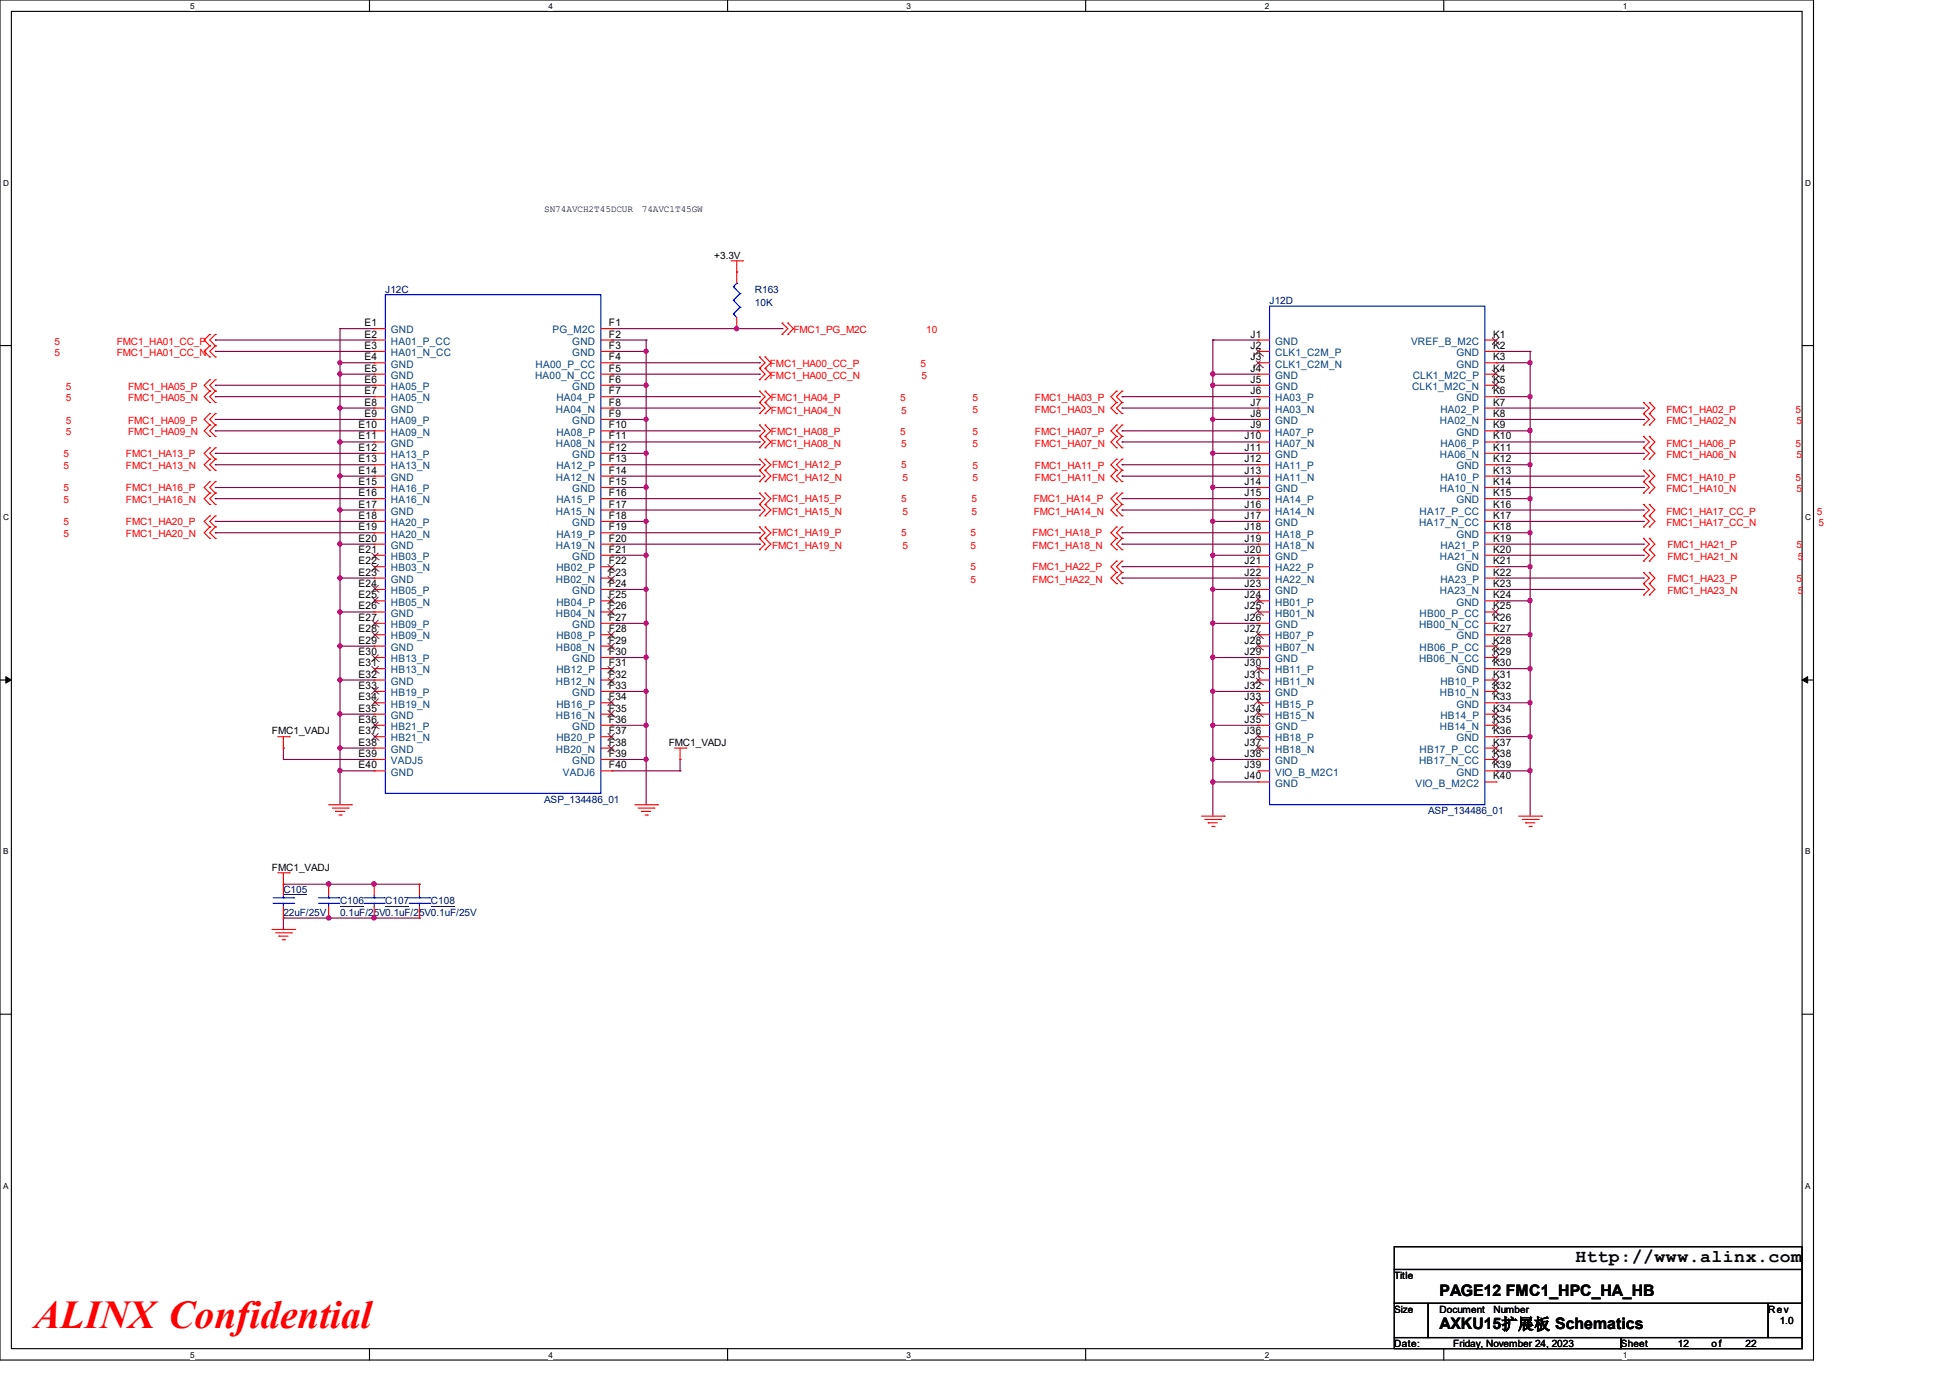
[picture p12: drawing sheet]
<svg xmlns="http://www.w3.org/2000/svg" width="297mm" height="210mm" viewBox="0 0 297 210" stroke-linecap="round" stroke-linejoin="round" font-family="sans-serif">
<path d="M0 0h276.4v207.3h-276.4zM1.7 1.7h272.9v203.8h-272.9z" fill="none" stroke="#000" stroke-width=".17"/>
<g fill="#fff">
<path d="M29 .2h.7v1.4h-.7z"/>
<path d="M29 205.7h.7v1.4h-.7z"/>
</g>
<path d="M56.3 0v1.7M56.3 205.5v1.8" fill="none" stroke="#000" stroke-width=".17"/>
<g fill="#fff">
<path d="M83.6 .2h.6v1.4h-.6z"/>
<path d="M83.6 205.7h.6v1.4h-.6z"/>
</g>
<path d="M110.9 0v1.7M110.9 205.5v1.8" fill="none" stroke="#000" stroke-width=".17"/>
<g fill="#fff">
<path d="M138.1 .2h.7v1.4h-.7z"/>
<path d="M138.1 205.7h.7v1.4h-.7z"/>
</g>
<path d="M165.4 0v1.7M165.4 205.5v1.8" fill="none" stroke="#000" stroke-width=".17"/>
<g fill="#fff">
<path d="M192.7 .2h.7v1.4h-.7z"/>
<path d="M192.7 205.7h.7v1.4h-.7z"/>
</g>
<path d="M220 0v1.7M220 205.5v1.8" fill="none" stroke="#000" stroke-width=".17"/>
<g fill="#fff">
<path d="M247.3 .2h.6v1.4h-.6z"/>
<path d="M247.3 205.7h.6v1.4h-.6z"/>
<path d="M.5 27.2h.9v1.4h-.9z"/>
<path d="M275.1 27.2h.9v1.4h-.9z"/>
<path d="M.5 78.1h.9v1.4h-.9z"/>
<path d="M275.1 78.1h.9v1.4h-.9z"/>
</g>
<path d="M0 52.7h1.7M274.6 52.7h1.8" fill="none" stroke="#000" stroke-width=".17"/>
<g fill="#fff">
<path d="M.5 129.1h.8v1.4h-.8z"/>
<path d="M275.1 129.1h.8v1.4h-.8z"/>
</g>
<path d="M0 103.6h1.7M274.6 103.6h1.8" fill="none" stroke="#000" stroke-width=".17"/>
<path d="M.9 103.1l.8 .5-.8 .5zM274.6 103.6l.9-.5v1z" fill="#000" stroke="#000" stroke-width=".15"/>
<g fill="#fff">
<path d="M.5 180h.8v1.4h-.8z"/>
<path d="M275.1 180h.8v1.4h-.8z"/>
</g>
<path d="M0 154.6h1.7M274.6 154.6h1.8M212.5 190h62.1v3.5h-62.1zM212.5 193.5h62.1v5.1h-62.1zM212.5 198.6h5.1v5.2h-5.1zM217.6 198.6h51.9v5.2h-51.9zM269.5 198.6h5.1v5.2h-5.1zM212.5 203.8h34.5v1.7h-34.5zM247 203.8h27.6v1.7h-27.6z" fill="none" stroke="#000" stroke-width=".17"/>
<g fill="none" stroke="#800040" stroke-width=".17">
<path d="M32.8 51.8h.1M32.8 53.6h.1M32.8 58.7h.1M32.8 53.6h24.2M32.8 58.7h24.2M32.8 51.8h24.2M51.8 50.1h.1M51.8 57h.1M51.8 55.3h.1M51.8 55.3h5.2M51.8 50.1h5.2M51.8 50.1v72.5"/>
<path d="M51.8 57h5.2M93.3 58.7h.1M93.3 51.8h.1M93.3 53.6h.1M93.3 53.6h5.2M93.3 55.3h22.4M93.3 50.1h25.9M93.3 57h22.4M93.3 58.7h5.2M93.3 51.8h5.2M98.5 58.7h.1M98.5 53.6h.1"/>
<path d="M98.5 51.8h.1M98.5 51.8v70.8M112.3 50.1h.1M115.7 55.3h.1M115.7 57h.1M119.2 50.1h.1M184.8 51.8h.1M184.8 57h.1M184.8 58.7h.1M184.8 57h6.9M184.8 58.7h6.9M184.8 51.8h6.9"/>
<path d="M184.8 51.8v72.6M228 53.6h.1M228 55.3h.1M228 53.6h5.2M228 55.3h5.2M233.2 55.3h.1M233.2 53.6h.1M233.2 53.6v70.8M32.8 63.9h.1M32.8 65.7h.1M32.8 60.5h.1M32.8 69.1h.1"/>
<path d="M32.8 70.8h.1M32.8 74.3h.1M32.8 76h.1M32.8 79.5h.1M32.8 76h24.2M32.8 70.8h24.2M32.8 65.7h24.2M32.8 60.5h24.2M32.8 79.5h24.2M32.8 74.3h24.2M32.8 69.1h24.2M32.8 63.9h24.2"/>
<path d="M51.8 77.7h.1M51.8 72.6h.1M51.8 67.4h.1M51.8 62.2h.1M51.8 77.7h5.2M51.8 72.6h5.2M51.8 67.4h5.2M51.8 62.2h5.2M93.3 79.5h.1M93.3 74.3h.1M93.3 69.1h.1M93.3 63.9h.1"/>
<path d="M93.3 76h22.4M93.3 70.8h22.4M93.3 65.7h22.4M93.3 60.5h22.4M93.3 79.5h5.2M93.3 77.7h22.4M93.3 72.6h22.4M93.3 67.4h22.4M93.3 62.2h22.4M93.3 74.3h5.2M93.3 69.1h5.2M93.3 63.9h5.2"/>
<path d="M98.5 74.3h.1M98.5 69.1h.1M98.5 63.9h.1M98.5 79.5h.1M115.7 60.5h.1M115.7 62.2h.1M115.7 65.7h.1M115.7 67.4h.1M115.7 70.8h.1M115.7 72.6h.1M115.7 76h.1M115.7 77.7h.1"/>
<path d="M171 60.5h.1M171 62.2h.1M171 65.7h.1M171 67.4h.1M171 70.8h.1M171 72.6h.1M171 76h.1M171 77.7h.1M171 76h20.7M171 70.8h20.7M171 65.7h20.7M171 60.5h20.7"/>
<path d="M171 77.7h20.7M171 72.6h20.7M171 67.4h20.7M171 62.2h20.7M184.8 63.9h.1M184.8 69.1h.1M184.8 74.3h.1M184.8 79.5h.1M184.8 79.5h6.9M184.8 74.3h6.9M184.8 69.1h6.9M184.8 63.9h6.9"/>
<path d="M228 76h.1M228 70.8h.1M228 65.7h.1M228 60.5h.1M228 76h5.2M228 70.8h5.2M228 65.7h5.2M228 60.5h5.2M228 79.5h22.4M228 77.7h22.4M228 72.6h22.4M228 67.4h22.4"/>
<path d="M228 62.2h22.4M228 74.3h22.4M228 69.1h22.4M228 63.9h22.4M233.2 70.8h.1M233.2 65.7h.1M233.2 60.5h.1M233.2 76h.1M250.4 62.2h.1M250.4 63.9h.1M250.4 67.4h.1M250.4 69.1h.1"/>
<path d="M250.4 72.6h.1M250.4 74.3h.1M250.4 77.7h.1M250.4 79.5h.1M32.8 81.2h.1M32.8 81.2h24.2M51.8 98.5h.1M51.8 93.3h.1M51.8 88.1h.1M51.8 82.9h.1M51.8 98.5h5.2M51.8 93.3h5.2"/>
<path d="M51.8 88.1h5.2M51.8 82.9h5.2M93.3 89.8h.1M93.3 84.6h.1M93.3 95h.1M93.3 81.2h22.4M93.3 89.8h5.2M93.3 84.6h5.2M93.3 82.9h22.4M93.3 95h5.2M98.5 95h.1M98.5 84.6h.1"/>
<path d="M98.5 89.8h.1M115.7 81.2h.1M115.7 82.9h.1M171 81.2h.1M171 82.9h.1M171 86.4h.1M171 88.1h.1M171 86.4h20.7M171 81.2h20.7M171 88.1h20.7M171 82.9h20.7M184.8 84.6h.1"/>
<path d="M184.8 89.8h.1M184.8 95h.1M184.8 89.8h6.9M184.8 84.6h6.9M184.8 95h6.9M228 96.7h.1M228 91.6h.1M228 86.4h.1M228 81.2h.1M228 96.7h5.2M228 91.6h5.2M228 86.4h5.2"/>
<path d="M228 81.2h5.2M228 89.8h22.4M228 84.6h22.4M228 88.1h22.4M228 82.9h22.4M233.2 96.7h.1M233.2 91.6h.1M233.2 86.4h.1M233.2 81.2h.1M250.4 82.9h.1M250.4 84.6h.1M250.4 88.1h.1"/>
<path d="M250.4 89.8h.1M43.2 115.7h.1M43.2 114h.1M43.2 115.7h13.8M43.2 114v1.7M51.8 117.5h.1M51.8 114h.1M51.8 108.8h.1M51.8 103.6h.1M51.8 117.5h5.2M51.8 114h5.2M51.8 108.8h5.2"/>
<path d="M51.8 103.6h5.2M93.3 100.2h.1M93.3 115.7h.1M93.3 105.4h.1M93.3 110.5h.1M93.3 100.2h5.2M93.3 117.5h10.3M93.3 115.7h5.2M93.3 105.4h5.2M93.3 110.5h5.2M98.5 105.4h.1M98.5 115.7h.1"/>
<path d="M98.5 100.2h.1M98.5 110.5h.1M103.6 117.5h.1M103.6 115.7h.1M103.6 115.7v1.8M184.8 119.2h.1M184.8 100.2h.1M184.8 105.4h.1M184.8 110.5h.1M184.8 115.7h.1M184.8 100.2h6.9M184.8 115.7h6.9"/>
<path d="M184.8 105.4h6.9M184.8 110.5h6.9M184.8 119.2h6.9M228 107.1h.1M228 101.9h.1M228 117.5h.1M228 112.3h.1M228 107.1h5.2M228 101.9h5.2M228 117.5h5.2M228 112.3h5.2M233.2 107.1h.1"/>
<path d="M233.2 101.9h.1M233.2 117.5h.1M233.2 112.3h.1M43.2 139.9h.1M43.2 139.9v1.7M43.2 139.9h20.7M43.2 134.7h20.7M50.1 139.9h.1M50.1 134.7h.1M57 139.9h.1M57 134.7h.1M63.9 139.9h.1"/>
<path d="M63.9 134.7h.1"/>
</g>
<g fill="#f0f" stroke="#f0f" stroke-width=".17">
<circle cx="233.2" cy="107.1" r=".32"/>
<circle cx="233.1" cy="101.9" r=".33"/>
<circle cx="233.2" cy="96.7" r=".32"/>
<circle cx="233.1" cy="91.5" r=".33"/>
<circle cx="233.2" cy="70.8" r=".32"/>
<circle cx="233.1" cy="65.6" r=".33"/>
<circle cx="233.2" cy="60.4" r=".32"/>
<circle cx="233.2" cy="55.3" r=".32"/>
<circle cx="233.2" cy="81.2" r=".32"/>
<circle cx="233.1" cy="76" r=".33"/>
<circle cx="233.2" cy="86.3" r=".32"/>
<circle cx="98.4" cy="95" r=".32"/>
<circle cx="98.4" cy="89.8" r=".32"/>
<circle cx="98.4" cy="84.6" r=".33"/>
<circle cx="98.4" cy="79.4" r=".32"/>
<circle cx="98.4" cy="74.3" r=".33"/>
<circle cx="51.8" cy="55.3" r=".32"/>
<circle cx="51.8" cy="117.4" r=".33"/>
<circle cx="51.8" cy="114" r=".32"/>
<circle cx="51.8" cy="108.8" r=".33"/>
<circle cx="51.8" cy="103.6" r=".32"/>
<circle cx="51.8" cy="98.4" r=".32"/>
<circle cx="51.8" cy="93.3" r=".33"/>
<circle cx="51.8" cy="88.1" r=".32"/>
<circle cx="51.8" cy="82.9" r=".33"/>
<circle cx="51.8" cy="77.7" r=".32"/>
<circle cx="51.8" cy="72.5" r=".32"/>
<circle cx="51.8" cy="67.4" r=".33"/>
<circle cx="51.8" cy="62.2" r=".32"/>
<circle cx="51.8" cy="57" r=".33"/>
<circle cx="98.4" cy="115.7" r=".32"/>
<circle cx="98.4" cy="105.3" r=".32"/>
<circle cx="98.4" cy="100.2" r=".33"/>
<circle cx="98.4" cy="63.9" r=".32"/>
<circle cx="98.4" cy="58.7" r=".33"/>
<circle cx="98.4" cy="69.1" r=".32"/>
<circle cx="98.4" cy="53.5" r=".32"/>
<circle cx="98.4" cy="110.5" r=".33"/>
<circle cx="184.8" cy="119.2" r=".33"/>
<circle cx="184.8" cy="57" r=".33"/>
<circle cx="184.8" cy="58.7" r=".33"/>
<circle cx="184.8" cy="63.9" r=".32"/>
<circle cx="184.8" cy="69.1" r=".32"/>
<circle cx="184.8" cy="79.4" r=".32"/>
<circle cx="184.8" cy="74.3" r=".33"/>
<circle cx="184.8" cy="84.6" r=".33"/>
<circle cx="184.8" cy="89.8" r=".32"/>
<circle cx="184.8" cy="95" r=".32"/>
<circle cx="184.8" cy="105.3" r=".32"/>
<circle cx="184.8" cy="100.2" r=".33"/>
<circle cx="184.8" cy="110.5" r=".33"/>
<circle cx="184.8" cy="115.7" r=".32"/>
<circle cx="233.1" cy="117.4" r=".33"/>
<circle cx="233.2" cy="112.2" r=".32"/>
<circle cx="50.1" cy="139.9" r=".33"/>
<circle cx="50.1" cy="134.7" r=".34"/>
<circle cx="57" cy="139.9" r=".33"/>
<circle cx="57" cy="134.7" r=".34"/>
<circle cx="112.2" cy="50.1" r=".33"/>
</g>
<g fill="none" stroke="#f00" stroke-width=".17">
<path d="M111.4 39.8h1.8M112.3 39.8v3.4M113.2 39.8h.1M32 51h.1M32 52.7h.1M32 54.4h.1M32 57.9h.1M32 59.6h.1M32 51l-.9 .8 .9 .9M32 52.7l-.9 .9 .9 .8M32 57.9l-.9 .8 .9 .9M32 59.6l-.9 .9 .9 .8"/>
<path d="M32.8 51h.1M32.8 52.7h.1M32.8 54.4h.1M32.8 57.9h.1M32.8 59.6h.1M32.8 51l-.8 .8 .8 .9M32.8 52.7l-.8 .9 .8 .8M32.8 57.9l-.8 .8 .8 .9M32.8 59.6l-.8 .9 .8 .8M57 50.1h.1M57 51.8h.1M57 53.6h.1"/>
<path d="M57 55.3h.1M57 57h.1M57 58.7h.1M57 51.8h1.7M57 53.6h1.7M57 55.3h1.7M57 57h1.7M57 58.7h1.7M57 50.1h1.7M91.6 51.8h1.7M91.6 53.6h1.7M91.6 55.3h1.7"/>
<path d="M91.6 57h1.7M91.6 58.7h1.7M91.6 50.1h1.7M93.3 50.1h.1M93.3 51.8h.1M93.3 53.6h.1M93.3 55.3h.1M93.3 57h.1M93.3 58.7h.1M112.3 41.4h.1M112.3 50.1h.1M112.3 48.4v1.7"/>
<path d="M115.7 54.4h.1M115.7 56.1h.1M115.7 57.9h.1M115.7 59.6h.1M115.7 54.4l.9 .9-.9 .8M115.7 56.1l.9 .9-.9 .9M115.7 59.6l.9 .9-.9 .8M116.6 54.4h.1M116.6 56.1h.1M116.6 57.9h.1M116.6 59.6h.1M116.6 54.4l.9 .9-.9 .8"/>
<path d="M116.6 56.1l.9 .9-.9 .9M116.6 59.6l.9 .9-.9 .8M119.2 49.2h.1M119.2 51h.1M119.2 49.2l.9 .9-.9 .9M120.1 49.2h.1M120.1 51h.1M120.1 49.2l.8 .9-.8 .9M170.1 59.6h.1M170.1 59.6l-.8 .9 .8 .8M171 59.6h.1M171 59.6l-.9 .9 .9 .8"/>
<path d="M191.7 51.8h.1M191.7 53.6h.1M191.7 55.3h.1M191.7 57h.1M191.7 58.7h.1M191.7 51.8h1.8M191.7 53.6h1.8M191.7 55.3h1.8M191.7 57h1.8M191.7 58.7h1.8M226.3 51.8h1.7M226.3 53.6h1.7"/>
<path d="M226.3 55.3h1.7M226.3 57h1.7M226.3 58.7h1.7M228 51.8h.1M228 53.6h.1M228 55.3h.1M228 57h.1M228 58.7h.1M32 63h.1M32 64.8h.1M32 66.5h.1M32 61.3h.1"/>
<path d="M32 68.2h.1M32 70h.1M32 71.7h.1M32 73.4h.1M32 75.1h.1M32 76.9h.1M32 78.6h.1M32 63l-.9 .9 .9 .9M32 64.8l-.9 .9 .9 .8M32 68.2l-.9 .9 .9 .9M32 70l-.9 .8 .9 .9M32 73.4l-.9 .9 .9 .8"/>
<path d="M32 75.1l-.9 .9 .9 .9M32 78.6l-.9 .9 .9 .8M32.8 63h.1M32.8 64.8h.1M32.8 66.5h.1M32.8 61.3h.1M32.8 68.2h.1M32.8 70h.1M32.8 71.7h.1M32.8 73.4h.1M32.8 75.1h.1M32.8 76.9h.1"/>
<path d="M32.8 78.6h.1M32.8 63l-.8 .9 .8 .9M32.8 64.8l-.8 .9 .8 .8M32.8 68.2l-.8 .9 .8 .9M32.8 70l-.8 .8 .8 .9M32.8 73.4l-.8 .9 .8 .8M32.8 75.1l-.8 .9 .8 .9M32.8 78.6l-.8 .9 .8 .8M57 60.5h.1M57 62.2h.1M57 63.9h.1M57 65.7h.1"/>
<path d="M57 67.4h.1M57 69.1h.1M57 70.8h.1M57 72.6h.1M57 74.3h.1M57 76h.1M57 77.7h.1M57 79.5h.1M57 60.5h1.7M57 62.2h1.7M57 63.9h1.7M57 65.7h1.7"/>
<path d="M57 67.4h1.7M57 69.1h1.7M57 70.8h1.7M57 72.6h1.7M57 74.3h1.7M57 76h1.7M57 77.7h1.7M57 79.5h1.7M91.6 60.5h1.7M91.6 62.2h1.7M91.6 63.9h1.7M91.6 65.7h1.7"/>
<path d="M91.6 67.4h1.7M91.6 69.1h1.7M91.6 70.8h1.7M91.6 72.6h1.7M91.6 74.3h1.7M91.6 76h1.7M91.6 77.7h1.7M91.6 79.5h1.7M93.3 60.5h.1M93.3 62.2h.1M93.3 63.9h.1M93.3 65.7h.1"/>
<path d="M93.3 67.4h.1M93.3 69.1h.1M93.3 70.8h.1M93.3 72.6h.1M93.3 74.3h.1M93.3 76h.1M93.3 77.7h.1M93.3 79.5h.1M115.7 61.3h.1M115.7 63h.1M115.7 64.8h.1M115.7 66.5h.1"/>
<path d="M115.7 68.2h.1M115.7 70h.1M115.7 71.7h.1M115.7 73.4h.1M115.7 75.1h.1M115.7 76.9h.1M115.7 78.6h.1M115.7 61.3l.9 .9-.9 .8M115.7 64.8l.9 .9-.9 .8M115.7 66.5l.9 .9-.9 .8M115.7 70l.9 .8-.9 .9M115.7 71.7l.9 .9-.9 .8"/>
<path d="M115.7 75.1l.9 .9-.9 .9M115.7 76.9l.9 .8-.9 .9M116.6 61.3h.1M116.6 63h.1M116.6 64.8h.1M116.6 66.5h.1M116.6 68.2h.1M116.6 70h.1M116.6 71.7h.1M116.6 73.4h.1M116.6 75.1h.1M116.6 76.9h.1"/>
<path d="M116.6 78.6h.1M116.6 61.3l.9 .9-.9 .8M116.6 64.8l.9 .9-.9 .8M116.6 66.5l.9 .9-.9 .8M116.6 70l.9 .8-.9 .9M116.6 71.7l.9 .9-.9 .8M116.6 75.1l.9 .9-.9 .9M116.6 76.9l.9 .8-.9 .9M170.1 61.3h.1M170.1 63h.1M170.1 64.8h.1M170.1 66.5h.1"/>
<path d="M170.1 68.2h.1M170.1 70h.1M170.1 71.7h.1M170.1 73.4h.1M170.1 75.1h.1M170.1 76.9h.1M170.1 78.6h.1M170.1 61.3l-.8 .9 .8 .8M170.1 64.8l-.8 .9 .8 .8M170.1 66.5l-.8 .9 .8 .8M170.1 70l-.8 .8 .8 .9M170.1 71.7l-.8 .9 .8 .8"/>
<path d="M170.1 75.1l-.8 .9 .8 .9M170.1 76.9l-.8 .8 .8 .9M171 61.3h.1M171 63h.1M171 64.8h.1M171 66.5h.1M171 68.2h.1M171 70h.1M171 71.7h.1M171 73.4h.1M171 75.1h.1M171 76.9h.1"/>
<path d="M171 78.6h.1M171 61.3l-.9 .9 .9 .8M171 64.8l-.9 .9 .9 .8M171 66.5l-.9 .9 .9 .8M171 70l-.9 .8 .9 .9M171 71.7l-.9 .9 .9 .8M171 75.1l-.9 .9 .9 .9M171 76.9l-.9 .8 .9 .9M191.7 60.5h.1M191.7 62.2h.1M191.7 63.9h.1M191.7 65.7h.1"/>
<path d="M191.7 67.4h.1M191.7 69.1h.1M191.7 70.8h.1M191.7 72.6h.1M191.7 74.3h.1M191.7 76h.1M191.7 77.7h.1M191.7 79.5h.1M191.7 60.5h1.8M191.7 62.2h1.8M191.7 63.9h1.8M191.7 65.7h1.8"/>
<path d="M191.7 67.4h1.8M191.7 69.1h1.8M191.7 70.8h1.8M191.7 72.6h1.8M191.7 74.3h1.8M191.7 76h1.8M191.7 77.7h1.8M191.7 79.5h1.8M226.3 60.5h1.7M226.3 62.2h1.7M226.3 63.9h1.7M226.3 65.7h1.7"/>
<path d="M226.3 67.4h1.7M226.3 69.1h1.7M226.3 70.8h1.7M226.3 72.6h1.7M226.3 74.3h1.7M226.3 76h1.7M226.3 77.7h1.7M226.3 79.5h1.7M228 60.5h.1M228 62.2h.1M228 63.9h.1M228 65.7h.1"/>
<path d="M228 67.4h.1M228 69.1h.1M228 70.8h.1M228 72.6h.1M228 74.3h.1M228 76h.1M228 77.7h.1M228 79.5h.1M250.4 61.3h.1M250.4 63h.1M250.4 64.8h.1M250.4 66.5h.1"/>
<path d="M250.4 68.2h.1M250.4 70h.1M250.4 71.7h.1M250.4 73.4h.1M250.4 75.1h.1M250.4 76.9h.1M250.4 78.6h.1M250.4 61.3l.9 .9-.9 .8M250.4 63l.9 .9-.9 .9M250.4 66.5l.9 .9-.9 .8M250.4 68.2l.9 .9-.9 .9M250.4 71.7l.9 .9-.9 .8"/>
<path d="M250.4 73.4l.9 .9-.9 .8M250.4 76.9l.9 .8-.9 .9M250.4 78.6l.9 .9-.9 .8M251.3 61.3h.1M251.3 63h.1M251.3 64.8h.1M251.3 66.5h.1M251.3 68.2h.1M251.3 70h.1M251.3 71.7h.1M251.3 73.4h.1M251.3 75.1h.1"/>
<path d="M251.3 76.9h.1M251.3 78.6h.1M251.3 61.3l.9 .9-.9 .8M251.3 63l.9 .9-.9 .9M251.3 66.5l.9 .9-.9 .8M251.3 68.2l.9 .9-.9 .9M251.3 71.7l.9 .9-.9 .8M251.3 73.4l.9 .9-.9 .8M251.3 76.9l.9 .8-.9 .9M251.3 78.6l.9 .9-.9 .8M32 80.3h.1M32 82h.1"/>
<path d="M32 80.3l-.9 .9 .9 .8M32.8 80.3h.1M32.8 82h.1M32.8 80.3l-.8 .9 .8 .8M57 81.2h.1M57 82.9h.1M57 84.6h.1M57 86.4h.1M57 88.1h.1M57 89.8h.1M57 91.6h.1M57 93.3h.1"/>
<path d="M57 95h.1M57 96.7h.1M57 98.5h.1M57 81.2h1.7M57 82.9h1.7M57 84.6h1.7M57 86.4h1.7M57 88.1h1.7M57 89.8h1.7M57 91.6h1.7M57 93.3h1.7M57 95h1.7"/>
<path d="M57 96.7h1.7M57 98.5h1.7M91.6 81.2h1.7M91.6 82.9h1.7M91.6 84.6h1.7M91.6 86.4h1.7M91.6 88.1h1.7M91.6 89.8h1.7M91.6 91.6h1.7M91.6 93.3h1.7M91.6 95h1.7M91.6 96.7h1.7"/>
<path d="M91.6 98.5h1.7M93.3 81.2h.1M93.3 82.9h.1M93.3 84.6h.1M93.3 86.4h.1M93.3 88.1h.1M93.3 89.8h.1M93.3 91.6h.1M93.3 93.3h.1M93.3 95h.1M93.3 96.7h.1M93.3 98.5h.1"/>
<path d="M115.7 80.3h.1M115.7 82h.1M115.7 83.8h.1M115.7 80.3l.9 .9-.9 .8M115.7 82l.9 .9-.9 .9M116.6 80.3h.1M116.6 82h.1M116.6 83.8h.1M116.6 80.3l.9 .9-.9 .8M116.6 82l.9 .9-.9 .9M170.1 80.3h.1M170.1 82h.1"/>
<path d="M170.1 83.8h.1M170.1 85.5h.1M170.1 87.2h.1M170.1 88.9h.1M170.1 80.3l-.8 .9 .8 .8M170.1 82l-.8 .9 .8 .9M170.1 85.5l-.8 .9 .8 .8M170.1 87.2l-.8 .9 .8 .8M171 80.3h.1M171 82h.1M171 83.8h.1M171 85.5h.1"/>
<path d="M171 87.2h.1M171 88.9h.1M171 80.3l-.9 .9 .9 .8M171 82l-.9 .9 .9 .9M171 85.5l-.9 .9 .9 .8M171 87.2l-.9 .9 .9 .8M191.7 81.2h.1M191.7 82.9h.1M191.7 84.6h.1M191.7 86.4h.1M191.7 88.1h.1M191.7 89.8h.1"/>
<path d="M191.7 91.6h.1M191.7 93.3h.1M191.7 95h.1M191.7 96.7h.1M191.7 98.5h.1M191.7 81.2h1.8M191.7 82.9h1.8M191.7 84.6h1.8M191.7 86.4h1.8M191.7 88.1h1.8M191.7 89.8h1.8M191.7 91.6h1.8"/>
<path d="M191.7 93.3h1.8M191.7 95h1.8M191.7 96.7h1.8M191.7 98.5h1.8M226.3 81.2h1.7M226.3 82.9h1.7M226.3 84.6h1.7M226.3 86.4h1.7M226.3 88.1h1.7M226.3 89.8h1.7M226.3 91.6h1.7M226.3 93.3h1.7"/>
<path d="M226.3 95h1.7M226.3 96.7h1.7M226.3 98.5h1.7M228 81.2h.1M228 82.9h.1M228 84.6h.1M228 86.4h.1M228 88.1h.1M228 89.8h.1M228 91.6h.1M228 93.3h.1M228 95h.1"/>
<path d="M228 96.7h.1M228 98.5h.1M250.4 80.3h.1M250.4 82h.1M250.4 83.8h.1M250.4 85.5h.1M250.4 87.2h.1M250.4 88.9h.1M250.4 90.7h.1M250.4 82l.9 .9-.9 .9M250.4 83.8l.9 .8-.9 .9M250.4 87.2l.9 .9-.9 .8"/>
<path d="M250.4 88.9l.9 .9-.9 .9M251.3 80.3h.1M251.3 82h.1M251.3 83.8h.1M251.3 85.5h.1M251.3 87.2h.1M251.3 88.9h.1M251.3 90.7h.1M251.3 82l.9 .9-.9 .9M251.3 83.8l.9 .8-.9 .9M251.3 87.2l.9 .9-.9 .8M251.3 88.9l.9 .9-.9 .9"/>
<path d="M42.3 112.3h1.8M43.2 114h.1M43.2 112.3v1.7M44.1 112.3h.1M57 100.2h.1M57 101.9h.1M57 103.6h.1M57 105.4h.1M57 107.1h.1M57 108.8h.1M57 110.5h.1M57 112.3h.1"/>
<path d="M57 114h.1M57 115.7h.1M57 117.5h.1M57 112.3h1.7M57 114h1.7M57 100.2h1.7M57 101.9h1.7M57 103.6h1.7M57 105.4h1.7M57 107.1h1.7M57 108.8h1.7M57 110.5h1.7"/>
<path d="M57 115.7h1.7M57 117.5h1.7M91.6 112.3h1.7M91.6 114h1.7M91.6 100.2h1.7M91.6 101.9h1.7M91.6 103.6h1.7M91.6 105.4h1.7M91.6 107.1h1.7M91.6 108.8h1.7M91.6 110.5h1.7M91.6 115.7h1.7"/>
<path d="M91.6 117.5h1.7M93.3 100.2h.1M93.3 101.9h.1M93.3 103.6h.1M93.3 105.4h.1M93.3 107.1h.1M93.3 108.8h.1M93.3 110.5h.1M93.3 112.3h.1M93.3 114h.1M93.3 115.7h.1M93.3 117.5h.1"/>
<path d="M102.8 114h1.7M103.6 115.7h.1M103.6 114v1.7M104.5 114h.1M191.7 100.2h.1M191.7 101.9h.1M191.7 103.6h.1M191.7 105.4h.1M191.7 107.1h.1M191.7 108.8h.1M191.7 110.5h.1M191.7 112.3h.1"/>
<path d="M191.7 114h.1M191.7 115.7h.1M191.7 117.5h.1M191.7 119.2h.1M191.7 112.3h1.8M191.7 114h1.8M191.7 100.2h1.8M191.7 101.9h1.8M191.7 103.6h1.8M191.7 105.4h1.8M191.7 107.1h1.8M191.7 108.8h1.8"/>
<path d="M191.7 110.5h1.8M191.7 115.7h1.8M191.7 117.5h1.8M191.7 119.2h1.8M226.3 112.3h1.7M226.3 114h1.7M226.3 100.2h1.7M226.3 101.9h1.7M226.3 103.6h1.7M226.3 105.4h1.7M226.3 107.1h1.7M226.3 108.8h1.7"/>
<path d="M226.3 110.5h1.7M226.3 115.7h1.7M226.3 117.5h1.7M226.3 119.2h1.7M228 100.2h.1M228 101.9h.1M228 103.6h.1M228 105.4h.1M228 107.1h.1M228 108.8h.1M228 110.5h.1M228 112.3h.1"/>
<path d="M228 114h.1M228 115.7h.1M228 117.5h.1M228 119.2h.1M42.3 133h1.8M43.2 134.7h.1M43.2 139.9h.1M43.2 133v3.4M43.2 138.2v1.7M44.1 133h.1M50.1 134.7h.1M50.1 139.9h.1"/>
<path d="M50.1 122.6h3.5M50.1 134.7v1.7M50.1 138.2v1.7M50.6 123.1h2.4M51.1 123.7h.1M51.1 123.7h1.4M51.6 124.2h.4M52 124.2h.1M53 123.1h.1M53.6 122.6h.1M57 134.7h.1M57 139.9h.1"/>
<path d="M57 134.7v1.7M57 138.2v1.7M63.9 134.7h.1M63.9 139.9h.1M63.9 134.7v1.7M63.9 138.2v1.7M96.7 122.6h3.5M97.2 123.1h2.5M97.7 123.7h.1M97.7 123.7h1.4M98.3 124.2h.3M98.6 124.2h.1"/>
<path d="M99.7 123.1h.1M100.2 122.6h.1M183.1 124.4h3.5M183.6 124.9h2.4M184.1 125.4h.1M184.1 125.4h1.4M184.7 125.9h.3M185 125.9h.1M186 124.9h.1M186.6 124.4h.1M231.4 124.4h3.5M232 124.9h2.4"/>
<path d="M232.5 125.4h.1M232.5 125.4h1.4M233 125.9h.3M233.3 125.9h.1M234.4 124.9h.1M234.9 124.4h.1M41.4 141.6h3.5M42 142.2h2.4M42.5 142.7h.1M42.5 142.7h1.4M43 143.2h.3M43.3 143.2h.1"/>
<path d="M44.4 142.2h.1M44.9 141.6h.1"/>
</g>
<g fill="none" stroke="#00f" stroke-width=".17">
<path d="M58.7 44.9h32.9v76h-32.9zM111.8 47.8h.1M111.8 45.8h.1M111.8 43.7h.1M111.8 47.8l.5 .6M111.8 45.8l1 1M111.8 43.7l1 1M112.3 43.2h.1M112.3 43.2l-.5 .5M112.8 46.8h.1M112.8 44.7h.1M112.8 46.8l-1 1"/>
<path d="M112.8 44.7l-1 1.1M193.5 46.7h32.8v75.9h-32.8zM41.6 137.7h3.1M41.6 136.8h3.1M43.2 136.8h.1M43.2 137.7h.1M43.2 136.4v.4M43.2 137.7v.5M44.7 137.7h.1M44.7 136.8h.1M48.6 137.7h3M48.6 136.8h3"/>
<path d="M50.1 136.8h.1M50.1 137.7h.1M50.1 136.4v.4M50.1 137.7v.5M51.6 137.7h.1M51.6 136.8h.1M55.5 137.7h3M55.5 136.8h3M57 136.8h.1M57 137.7h.1M57 136.4v.4M57 137.7v.5"/>
<path d="M58.5 137.7h.1M58.5 136.8h.1M62.4 137.7h3.1M62.4 136.8h3.1M63.9 136.8h.1M63.9 137.7h.1M63.9 136.4v.4M63.9 137.7v.5M65.5 137.7h.1M65.5 136.8h.1"/>
</g>
<g fill="none" stroke="#804000" stroke-width=".15">
<path d="M191 54.2h.1M191 56h.1M191.4 53.2l1 1M191.4 55l1 1M192.1 53.2l-1.1 1M192.1 55l-1.1 1M192.4 54.2h.1M192.4 56h.1M227.4 52.5h.1M227.4 57.4h.1M227.4 59.2h.1M227.4 51.4l1 1.1"/>
<path d="M227.4 56.4l1 1M227.4 58.1l1 1.1M228.4 52.5h.1M228.4 57.4h.1M228.4 59.2h.1M228.4 51.4l-1 1.1M228.4 56.4l-1 1M228.4 58.1l-1 1.1M56.6 85.3h.1M56.6 87.1h.1M56.6 90.2h.1M56.6 92h.1"/>
<path d="M56.6 95.5h.1M56.6 97.3h.1M56.6 84.2l1.1 1.1M56.6 86l1.1 1.1M56.6 89.2l1.1 1M56.6 90.9l1.1 1.1M56.6 94.5l1.1 1M56.6 96.2l1.1 1.1M56.6 99.8l1.1 1M57.7 85.3h.1M57.7 87.1h.1M57.7 90.2h.1"/>
<path d="M57.7 92h.1M57.7 95.5h.1M57.7 97.3h.1M57.7 84.2l-1.1 1.1M57.7 86l-1.1 1.1M57.7 89.2l-1.1 1M57.7 90.9l-1.1 1.1M57.7 94.5l-1.1 1M57.7 96.2l-1.1 1.1M57.7 99.8l-1.1 1M92.6 87.1h.1M92.6 88.8h.1"/>
<path d="M92.6 92h.1M92.6 93.8h.1M92.6 97.3h.1M92.6 99.1h.1M92.6 86l1.1 1.1M92.6 87.8l1.1 1M92.6 90.9l1.1 1.1M92.6 92.7l1.1 1.1M92.6 96.2l1.1 1.1M92.6 98l1.1 1.1M93.7 87.1h.1M93.7 88.8h.1"/>
<path d="M93.7 92h.1M93.7 93.8h.1M93.7 97.3h.1M93.7 99.1h.1M93.7 86l-1.1 1.1M93.7 87.8l-1.1 1M93.7 90.9l-1.1 1.1M93.7 92.7l-1.1 1.1M93.7 96.2l-1.1 1.1M93.7 98l-1.1 1.1M191 92h.1M191 93.8h.1"/>
<path d="M191 97.3h.1M191 99.1h.1M191.4 90.9l1 1.1M191.4 92.7l1 1.1M191.4 96.2l1 1.1M191.4 98l1 1.1M192.1 90.9l-1.1 1.1M192.1 92.7l-1.1 1.1M192.1 96.2l-1.1 1.1M192.1 98l-1.1 1.1M192.4 92h.1M192.4 93.8h.1"/>
<path d="M192.4 97.3h.1M192.4 99.1h.1M227.4 93.8h.1M227.4 99.1h.1M227.4 92.7l1 1.1M227.4 98l1 1.1M227.4 99.8l1 1M228.4 93.8h.1M228.4 99.1h.1M228.4 92.7l-1 1.1M228.4 98l-1 1.1M228.4 99.8l-1 1"/>
<path d="M56.6 100.8h.1M56.6 102.6h.1M56.6 105.8h.1M56.6 107.5h.1M56.6 111h.1M56.6 112.8h.1M56.6 101.5l1.1 1.1M56.6 104.7l1.1 1.1M56.6 106.5l1.1 1M56.6 110l1.1 1M56.6 111.8l1.1 1M57.7 100.8h.1"/>
<path d="M57.7 102.6h.1M57.7 105.8h.1M57.7 107.5h.1M57.7 111h.1M57.7 112.8h.1M57.7 101.5l-1.1 1.1M57.7 104.7l-1.1 1.1M57.7 106.5l-1.1 1M57.7 110l-1.1 1M57.7 111.8l-1.1 1M92.6 102.6h.1M92.6 104.3h.1"/>
<path d="M92.6 107.5h.1M92.6 109.3h.1M92.6 112.8h.1M92.6 114.6h.1M92.6 101.5l1.1 1.1M92.6 103.3l1.1 1M92.6 106.5l1.1 1M92.6 108.2l1.1 1.1M92.6 111.8l1.1 1M92.6 113.5l1.1 1.1M93.7 102.6h.1M93.7 104.3h.1"/>
<path d="M93.7 107.5h.1M93.7 109.3h.1M93.7 112.8h.1M93.7 114.6h.1M93.7 101.5l-1.1 1.1M93.7 103.3l-1.1 1M93.7 106.5l-1.1 1M93.7 108.2l-1.1 1.1M93.7 111.8l-1.1 1M93.7 113.5l-1.1 1.1M191 102.6h.1M191 104.3h.1"/>
<path d="M191 107.5h.1M191 109.3h.1M191 112.8h.1M191 114.6h.1M191.4 101.5l1 1.1M191.4 103.3l1 1M191.4 106.5l1 1M191.4 108.2l1 1.1M191.4 111.8l1 1M191.4 113.5l1 1.1M192.1 101.5l-1.1 1.1M192.1 103.3l-1.1 1"/>
<path d="M192.1 106.5l-1.1 1M192.1 108.2l-1.1 1.1M192.1 111.8l-1.1 1M192.1 113.5l-1.1 1.1M192.4 102.6h.1M192.4 104.3h.1M192.4 107.5h.1M192.4 109.3h.1M192.4 112.8h.1M192.4 114.6h.1M227.4 100.8h.1M227.4 104.3h.1"/>
<path d="M227.4 105.8h.1M227.4 109.3h.1M227.4 111h.1M227.4 114.6h.1M227.4 116.3h.1M227.4 103.3l1 1M227.4 104.7l1 1.1M227.4 108.2l1 1.1M227.4 110l1 1M227.4 113.5l1 1.1M227.4 115.3l1 1M228.4 100.8h.1"/>
<path d="M228.4 104.3h.1M228.4 105.8h.1M228.4 109.3h.1M228.4 111h.1M228.4 114.6h.1M228.4 116.3h.1M228.4 103.3l-1 1M228.4 104.7l-1 1.1M228.4 108.2l-1 1.1M228.4 110l-1 1M228.4 113.5l-1 1.1M228.4 115.3l-1 1"/>
</g>
<path d="M43.2 136.4h3.6M51.8 138.1h3.7M58.7 138.1h3.7M65.7 138.1h3.6" fill="none" stroke="#000080" stroke-width=".15"/>
<text font-size="6" fill="#f00" x="5.2" y="202.3">ALINX Confidential</text>
<text font-size="2.8" x="240.1" y="192.3">Http://www.alinx.com</text>
<g font-size="2.4">
<text x="219.4" y="197.4">PAGE12 FMC1_HPC_HA_HB</text>
<text x="219.4" y="202.6">AXKU15扩展板 Schematics</text>
</g>
<g font-size="1.6">
<text x="55.5" y="49.7">E1</text>
<text x="55.5" y="51.4">E2</text>
<text x="55.5" y="53.2">E3</text>
<text x="92.8" y="49.7">F1</text>
<text x="92.8" y="51.4">F2</text>
<text x="92.8" y="53.2">F3</text>
<text x="190.6" y="51.4">J1</text>
<text x="190.6" y="53.2">J2</text>
<text x="227.5" y="51.4">K1</text>
<text x="227.5" y="53.2">K2</text>
<text x="55.5" y="54.9">E4</text>
<text x="55.5" y="56.6">E5</text>
<text x="55.5" y="58.3">E6</text>
<text x="92.8" y="54.9">F4</text>
<text x="92.8" y="56.6">F5</text>
<text x="92.8" y="58.3">F6</text>
<text x="190.6" y="54.9">J3</text>
<text x="190.6" y="56.6">J4</text>
<text x="190.6" y="58.3">J5</text>
<text x="227.5" y="54.9">K3</text>
<text x="227.5" y="56.6">K4</text>
<text x="227.5" y="58.3">K5</text>
<text x="54.7" y="65.3">E10</text>
<text x="55.5" y="60.1">E7</text>
<text x="55.5" y="61.8">E8</text>
<text x="55.5" y="63.5">E9</text>
<text x="92.8" y="60.1">F7</text>
<text x="92.8" y="61.8">F8</text>
<text x="92.8" y="63.5">F9</text>
<text x="92.8" y="65.3">F10</text>
<text x="190.6" y="60.1">J6</text>
<text x="190.6" y="61.8">J7</text>
<text x="190.6" y="63.5">J8</text>
<text x="190.6" y="65.3">J9</text>
<text x="227.5" y="60.1">K6</text>
<text x="227.5" y="61.8">K7</text>
<text x="227.5" y="63.5">K8</text>
<text x="227.5" y="65.3">K9</text>
<text x="54.7" y="67">E11</text>
<text x="54.7" y="68.7">E12</text>
<text x="54.7" y="70.4">E13</text>
<text x="92.8" y="67">F11</text>
<text x="92.8" y="68.7">F12</text>
<text x="92.8" y="70.4">F13</text>
<text x="189.7" y="67">J10</text>
<text x="189.7" y="68.7">J11</text>
<text x="189.7" y="70.4">J12</text>
<text x="227.5" y="67">K10</text>
<text x="227.5" y="68.7">K11</text>
<text x="227.5" y="70.4">K12</text>
<text x="54.7" y="72.2">E14</text>
<text x="54.7" y="73.9">E15</text>
<text x="54.7" y="75.6">E16</text>
<text x="54.7" y="77.3">E17</text>
<text x="92.8" y="72.2">F14</text>
<text x="92.8" y="73.9">F15</text>
<text x="92.8" y="75.6">F16</text>
<text x="92.8" y="77.3">F17</text>
<text x="189.7" y="72.2">J13</text>
<text x="189.7" y="73.9">J14</text>
<text x="189.7" y="75.6">J15</text>
<text x="189.7" y="77.3">J16</text>
<text x="227.5" y="72.2">K13</text>
<text x="227.5" y="73.9">K14</text>
<text x="227.5" y="75.6">K15</text>
<text x="227.5" y="77.3">K16</text>
<text x="54.7" y="79.1">E18</text>
<text x="54.7" y="80.8">E19</text>
<text x="54.7" y="82.6">E20</text>
<text x="92.8" y="79.1">F18</text>
<text x="92.8" y="80.8">F19</text>
<text x="92.8" y="82.6">F20</text>
<text x="189.7" y="79.1">J17</text>
<text x="189.7" y="80.8">J18</text>
<text x="189.7" y="82.6">J19</text>
<text x="227.5" y="79.1">K17</text>
<text x="227.5" y="80.8">K18</text>
<text x="227.5" y="82.6">K19</text>
<text x="54.7" y="84.2">E21</text>
<text x="54.7" y="86">E22</text>
<text x="54.7" y="87.7">E23</text>
<text x="54.7" y="89.5">E24</text>
<text x="92.8" y="84.2">F21</text>
<text x="92.8" y="86">F22</text>
<text x="92.8" y="87.7">F23</text>
<text x="92.8" y="89.5">F24</text>
<text x="189.7" y="84.2">J20</text>
<text x="189.7" y="86">J21</text>
<text x="189.7" y="87.7">J22</text>
<text x="189.7" y="89.5">J23</text>
<text x="227.5" y="84.2">K20</text>
<text x="227.5" y="86">K21</text>
<text x="227.5" y="87.7">K22</text>
<text x="227.5" y="89.5">K23</text>
<text x="54.7" y="91.2">E25</text>
<text x="54.7" y="92.9">E26</text>
<text x="54.7" y="94.6">E27</text>
<text x="92.8" y="91.2">F25</text>
<text x="92.8" y="92.9">F26</text>
<text x="92.8" y="94.6">F27</text>
<text x="189.7" y="91.2">J24</text>
<text x="189.7" y="92.9">J25</text>
<text x="189.7" y="94.6">J26</text>
<text x="227.5" y="91.2">K24</text>
<text x="227.5" y="92.9">K25</text>
<text x="227.5" y="94.6">K26</text>
<text x="54.7" y="96.4">E28</text>
<text x="54.7" y="98.1">E29</text>
<text x="54.7" y="99.8">E30</text>
<text x="54.7" y="101.5">E31</text>
<text x="92.8" y="96.4">F28</text>
<text x="92.8" y="98.1">F29</text>
<text x="92.8" y="99.8">F30</text>
<text x="92.8" y="101.5">F31</text>
<text x="189.7" y="96.4">J27</text>
<text x="189.7" y="98.1">J28</text>
<text x="189.7" y="99.8">J29</text>
<text x="189.7" y="101.5">J30</text>
<text x="227.5" y="96.4">K27</text>
<text x="227.5" y="98.1">K28</text>
<text x="227.5" y="99.8">K29</text>
<text x="227.5" y="101.5">K30</text>
<text x="54.7" y="103.3">E32</text>
<text x="54.7" y="105">E33</text>
<text x="54.7" y="106.7">E34</text>
<text x="92.8" y="103.3">F32</text>
<text x="92.8" y="105">F33</text>
<text x="92.8" y="106.7">F34</text>
<text x="189.7" y="103.3">J31</text>
<text x="189.7" y="105">J32</text>
<text x="189.7" y="106.7">J33</text>
<text x="227.5" y="103.3">K31</text>
<text x="227.5" y="105">K32</text>
<text x="227.5" y="106.7">K33</text>
<text x="54.7" y="108.5">E35</text>
<text x="54.7" y="110.2">E36</text>
<text x="54.7" y="111.9">E37</text>
<text x="54.7" y="113.6">E38</text>
<text x="92.8" y="108.5">F35</text>
<text x="92.8" y="110.2">F36</text>
<text x="92.8" y="111.9">F37</text>
<text x="92.8" y="113.6">F38</text>
<text x="189.7" y="108.5">J34</text>
<text x="189.7" y="110.2">J35</text>
<text x="189.7" y="111.9">J36</text>
<text x="189.7" y="113.6">J37</text>
<text x="227.5" y="108.5">K34</text>
<text x="227.5" y="110.2">K35</text>
<text x="227.5" y="111.9">K36</text>
<text x="227.5" y="113.6">K37</text>
<text x="54.7" y="115.4">E39</text>
<text x="54.7" y="117.1">E40</text>
<text x="92.8" y="115.4">F39</text>
<text x="92.8" y="117.1">F40</text>
<text x="189.7" y="115.4">J38</text>
<text x="189.7" y="117.1">J39</text>
<text x="189.7" y="118.8">J40</text>
<text x="227.5" y="115.4">K38</text>
<text x="227.5" y="117.1">K39</text>
<text x="227.5" y="118.8">K40</text>
</g>
<g font-size="1.6" fill="#004080">
<text x="59.6" y="50.8">GND</text>
<text x="59.6" y="52.5">HA01_P_CC</text>
<text x="84.2" y="50.8">PG_M2C</text>
<text x="87.2" y="52.5">GND</text>
<text x="194.3" y="52.5">GND</text>
<text x="215" y="52.5">VREF_B_M2C</text>
<text x="59.6" y="54.3">HA01_N_CC</text>
<text x="59.6" y="56">GND</text>
<text x="59.6" y="57.7">GND</text>
<text x="59.6" y="59.4">HA05_P</text>
<text x="81.5" y="57.7">HA00_N_CC</text>
<text x="81.6" y="56">HA00_P_CC</text>
<text x="87.2" y="54.3">GND</text>
<text x="87.2" y="59.4">GND</text>
<text x="194.3" y="54.3">CLK1_C2M_P</text>
<text x="194.3" y="56">CLK1_C2M_N</text>
<text x="194.3" y="57.7">GND</text>
<text x="194.3" y="59.4">GND</text>
<text x="215.2" y="59.4">CLK1_M2C_N</text>
<text x="215.3" y="57.7">CLK1_M2C_P</text>
<text x="221.9" y="54.3">GND</text>
<text x="221.9" y="56">GND</text>
<text x="59.6" y="61.2">HA05_N</text>
<text x="59.6" y="62.9">GND</text>
<text x="59.6" y="64.6">HA09_P</text>
<text x="84.7" y="62.9">HA04_N</text>
<text x="84.8" y="61.2">HA04_P</text>
<text x="87.2" y="64.6">GND</text>
<text x="194.3" y="61.2">HA03_P</text>
<text x="194.3" y="62.9">HA03_N</text>
<text x="194.3" y="64.6">GND</text>
<text x="219.4" y="64.6">HA02_N</text>
<text x="219.5" y="62.9">HA02_P</text>
<text x="221.9" y="61.2">GND</text>
<text x="59.6" y="66.4">HA09_N</text>
<text x="59.6" y="68.1">GND</text>
<text x="59.6" y="69.8">HA13_P</text>
<text x="59.6" y="71.5">HA13_N</text>
<text x="84.7" y="68.1">HA08_N</text>
<text x="84.8" y="66.4">HA08_P</text>
<text x="84.8" y="71.5">HA12_P</text>
<text x="87.2" y="69.8">GND</text>
<text x="194.3" y="66.4">HA07_P</text>
<text x="194.3" y="68.1">HA07_N</text>
<text x="194.3" y="69.8">GND</text>
<text x="194.3" y="71.5">HA11_P</text>
<text x="219.4" y="69.8">HA06_N</text>
<text x="219.5" y="68.1">HA06_P</text>
<text x="221.9" y="66.4">GND</text>
<text x="221.9" y="71.5">GND</text>
<text x="59.6" y="73.3">GND</text>
<text x="59.6" y="75">HA16_P</text>
<text x="59.6" y="76.7">HA16_N</text>
<text x="84.7" y="73.3">HA12_N</text>
<text x="84.8" y="76.7">HA15_P</text>
<text x="87.2" y="75">GND</text>
<text x="194.3" y="73.3">HA11_N</text>
<text x="194.3" y="75">GND</text>
<text x="194.3" y="76.7">HA14_P</text>
<text x="219.4" y="75">HA10_N</text>
<text x="219.5" y="73.3">HA10_P</text>
<text x="221.9" y="76.7">GND</text>
<text x="59.6" y="78.4">GND</text>
<text x="59.6" y="80.2">HA20_P</text>
<text x="59.6" y="81.9">HA20_N</text>
<text x="59.6" y="83.7">GND</text>
<text x="84.7" y="78.4">HA15_N</text>
<text x="84.7" y="83.7">HA19_N</text>
<text x="84.8" y="81.9">HA19_P</text>
<text x="87.2" y="80.2">GND</text>
<text x="194.3" y="78.4">HA14_N</text>
<text x="194.3" y="80.2">GND</text>
<text x="194.3" y="81.9">HA18_P</text>
<text x="194.3" y="83.7">HA18_N</text>
<text x="216.3" y="80.2">HA17_N_CC</text>
<text x="216.3" y="78.4">HA17_P_CC</text>
<text x="219.5" y="83.7">HA21_P</text>
<text x="221.9" y="81.9">GND</text>
<text x="59.6" y="85.3">HB03_P</text>
<text x="59.6" y="87.1">HB03_N</text>
<text x="59.6" y="88.8">GND</text>
<text x="84.7" y="88.8">HB02_N</text>
<text x="84.8" y="87.1">HB02_P</text>
<text x="87.2" y="85.3">GND</text>
<text x="194.3" y="85.3">GND</text>
<text x="194.3" y="87.1">HA22_P</text>
<text x="194.3" y="88.8">HA22_N</text>
<text x="219.4" y="85.3">HA21_N</text>
<text x="219.5" y="88.8">HA23_P</text>
<text x="221.9" y="87.1">GND</text>
<text x="59.6" y="90.6">HB05_P</text>
<text x="59.6" y="92.3">HB05_N</text>
<text x="59.6" y="94">GND</text>
<text x="59.6" y="95.7">HB09_P</text>
<text x="84.7" y="94">HB04_N</text>
<text x="84.8" y="92.3">HB04_P</text>
<text x="87.2" y="90.6">GND</text>
<text x="87.2" y="95.7">GND</text>
<text x="194.3" y="90.6">GND</text>
<text x="194.3" y="92.3">HB01_P</text>
<text x="194.3" y="94">HB01_N</text>
<text x="194.3" y="95.7">GND</text>
<text x="216.3" y="95.7">HB00_N_CC</text>
<text x="216.3" y="94">HB00_P_CC</text>
<text x="219.4" y="90.6">HA23_N</text>
<text x="221.9" y="92.3">GND</text>
<text x="59.6" y="97.5">HB09_N</text>
<text x="59.6" y="99.2">GND</text>
<text x="59.6" y="100.9">HB13_P</text>
<text x="84.7" y="99.2">HB08_N</text>
<text x="84.8" y="97.5">HB08_P</text>
<text x="87.2" y="100.9">GND</text>
<text x="194.3" y="97.5">HB07_P</text>
<text x="194.3" y="99.2">HB07_N</text>
<text x="194.3" y="100.9">GND</text>
<text x="216.3" y="100.9">HB06_N_CC</text>
<text x="216.3" y="99.2">HB06_P_CC</text>
<text x="221.9" y="97.5">GND</text>
<text x="59.6" y="102.6">HB13_N</text>
<text x="59.6" y="104.4">GND</text>
<text x="59.6" y="106.1">HB19_P</text>
<text x="59.6" y="107.8">HB19_N</text>
<text x="84.7" y="104.4">HB12_N</text>
<text x="84.8" y="102.6">HB12_P</text>
<text x="84.8" y="107.8">HB16_P</text>
<text x="87.2" y="106.1">GND</text>
<text x="194.3" y="102.6">HB11_P</text>
<text x="194.3" y="104.4">HB11_N</text>
<text x="194.3" y="106.1">GND</text>
<text x="194.3" y="107.8">HB15_P</text>
<text x="219.4" y="106.1">HB10_N</text>
<text x="219.5" y="104.4">HB10_P</text>
<text x="221.9" y="102.6">GND</text>
<text x="221.9" y="107.8">GND</text>
<text x="59.6" y="109.6">GND</text>
<text x="59.6" y="111.3">HB21_P</text>
<text x="59.6" y="113">HB21_N</text>
<text x="84.7" y="109.6">HB16_N</text>
<text x="84.8" y="113">HB20_P</text>
<text x="87.2" y="111.3">GND</text>
<text x="194.3" y="109.6">HB15_N</text>
<text x="194.3" y="111.3">GND</text>
<text x="194.3" y="113">HB18_P</text>
<text x="219.4" y="111.3">HB14_N</text>
<text x="219.5" y="109.6">HB14_P</text>
<text x="221.9" y="113">GND</text>
<text x="59.6" y="114.7">GND</text>
<text x="59.6" y="116.5">VADJ5</text>
<text x="59.6" y="118.2">GND</text>
<text x="84.7" y="114.7">HB20_N</text>
<text x="85.8" y="118.2">VADJ6</text>
<text x="87.2" y="116.5">GND</text>
<text x="194.3" y="114.7">HB18_N</text>
<text x="194.3" y="116.5">GND</text>
<text x="194.3" y="118.2">VIO_B_M2C1</text>
<text x="194.3" y="119.9">GND</text>
<text x="215.7" y="119.9">VIO_B_M2C2</text>
<text x="216.3" y="116.5">HB17_N_CC</text>
<text x="216.3" y="114.7">HB17_P_CC</text>
<text x="221.9" y="118.2">GND</text>
</g>
<g font-size="1.5">
<text x="108.8" y="39.4">+3.3V</text>
<text x="41.4" y="111.9">FMC1_VADJ</text>
<text x="101.9" y="113.7">FMC1_VADJ</text>
<text x="41.4" y="132.7">FMC1_VADJ</text>
<text x="212.5" y="194.9">Title</text>
<text x="212.5" y="200">Size</text>
<text x="219.4" y="200">Document</text>
<text x="227.6" y="200">Number</text>
<text x="269.4" y="200">Rev</text>
<text x="271.2" y="201.8">1.0</text>
<text x="212.5" y="205.2">Date:</text>
<text x="221.5" y="205.2">Friday, November 24, 2023</text>
<text x="247" y="205.2">Sheet</text>
<text x="255.7" y="205.2">12</text>
<text x="260.8" y="205.2">of</text>
<text x="266" y="205.2">22</text>
</g>
<g font-size="1.5" fill="#000080">
<text x="58.7" y="44.6">J12C</text>
<text x="115" y="44.6">R163</text>
<text x="115" y="46.7">10K</text>
<text x="193.5" y="46.3">J12D</text>
<text x="82.9" y="122.3">ASP_134486_01</text>
<text x="217.6" y="124">ASP_134486_01</text>
<text x="43.2" y="136.1">C105</text>
<text x="51.8" y="137.8">C106</text>
<text x="58.7" y="137.8">C107</text>
<text x="65.7" y="137.8">C108</text>
<text x="43.2" y="139.6">22uF/25V</text>
<text x="51.8" y="139.6">0.1uF/25V0.1uF/25V0.1uF/25V</text>
</g>
<g font-size="1.5" fill="#f00">
<text x="8.3" y="52.5">5</text>
<text x="17.8" y="52.5">FMC1_HA01_CC_P</text>
<text x="120.9" y="50.8">FMC1_PG_M2C</text>
<text x="141.1" y="50.8">10</text>
<text x="8.3" y="54.3">5</text>
<text x="10" y="59.4">5</text>
<text x="17.8" y="54.3">FMC1_HA01_CC_N</text>
<text x="19.5" y="59.4">FMC1_HA05_P</text>
<text x="117.3" y="56">FMC1_HA00_CC_P</text>
<text x="117.3" y="57.7">FMC1_HA00_CC_N</text>
<text x="140.3" y="56">5</text>
<text x="140.4" y="57.7">5</text>
<text x="10" y="64.6">5</text>
<text x="10" y="61.2">5</text>
<text x="19.5" y="64.6">FMC1_HA09_P</text>
<text x="19.5" y="61.2">FMC1_HA05_N</text>
<text x="117.5" y="61.2">FMC1_HA04_P</text>
<text x="117.5" y="63.1">FMC1_HA04_N</text>
<text x="137.2" y="61.2">5</text>
<text x="137.3" y="63.1">5</text>
<text x="148.2" y="61.2">5</text>
<text x="148.2" y="62.9">5</text>
<text x="157.7" y="61.2">FMC1_HA03_P</text>
<text x="157.7" y="62.9">FMC1_HA03_N</text>
<text x="253.9" y="62.9">FMC1_HA02_P</text>
<text x="253.9" y="64.6">FMC1_HA02_N</text>
<text x="273.6" y="62.9">5</text>
<text x="273.8" y="64.6">5</text>
<text x="9.7" y="69.6">5</text>
<text x="9.7" y="71.5">5</text>
<text x="10" y="66.3">5</text>
<text x="19.2" y="69.6">FMC1_HA13_P</text>
<text x="19.2" y="71.5">FMC1_HA13_N</text>
<text x="19.5" y="66.3">FMC1_HA09_N</text>
<text x="117.5" y="66.3">FMC1_HA08_P</text>
<text x="117.5" y="68.1">FMC1_HA08_N</text>
<text x="117.7" y="71.4">FMC1_HA12_P</text>
<text x="137.2" y="66.3">5</text>
<text x="137.3" y="68.1">5</text>
<text x="137.3" y="71.4">5</text>
<text x="148.2" y="66.3">5</text>
<text x="148.2" y="68.1">5</text>
<text x="148.2" y="71.5">5</text>
<text x="157.7" y="66.3">FMC1_HA07_P</text>
<text x="157.7" y="68.1">FMC1_HA07_N</text>
<text x="157.7" y="71.5">FMC1_HA11_P</text>
<text x="253.9" y="68.1">FMC1_HA06_P</text>
<text x="253.9" y="69.8">FMC1_HA06_N</text>
<text x="273.6" y="68.1">5</text>
<text x="273.8" y="69.8">5</text>
<text x="9.7" y="74.8">5</text>
<text x="9.7" y="76.7">5</text>
<text x="19.2" y="74.8">FMC1_HA16_P</text>
<text x="19.2" y="76.7">FMC1_HA16_N</text>
<text x="117.7" y="73.2">FMC1_HA12_N</text>
<text x="117.7" y="76.5">FMC1_HA15_P</text>
<text x="137.3" y="76.5">5</text>
<text x="137.5" y="73.2">5</text>
<text x="148" y="76.5">5</text>
<text x="148.2" y="73.2">5</text>
<text x="157.5" y="76.5">FMC1_HA14_P</text>
<text x="157.7" y="73.2">FMC1_HA11_N</text>
<text x="253.9" y="73.2">FMC1_HA10_P</text>
<text x="253.9" y="75">FMC1_HA10_N</text>
<text x="273.6" y="73.2">5</text>
<text x="273.8" y="75">5</text>
<text x="9.7" y="80">5</text>
<text x="9.7" y="81.9">5</text>
<text x="19.2" y="80">FMC1_HA20_P</text>
<text x="19.2" y="81.9">FMC1_HA20_N</text>
<text x="117.7" y="78.4">FMC1_HA15_N</text>
<text x="117.7" y="81.7">FMC1_HA19_P</text>
<text x="117.7" y="83.6">FMC1_HA19_N</text>
<text x="137.3" y="81.7">5</text>
<text x="137.5" y="78.4">5</text>
<text x="137.5" y="83.6">5</text>
<text x="147.9" y="81.7">5</text>
<text x="147.9" y="83.6">5</text>
<text x="148" y="78.4">5</text>
<text x="157.4" y="81.7">FMC1_HA18_P</text>
<text x="157.4" y="83.6">FMC1_HA18_N</text>
<text x="157.5" y="78.4">FMC1_HA14_N</text>
<text x="253.9" y="78.4">FMC1_HA17_CC_P</text>
<text x="253.9" y="80.2">FMC1_HA17_CC_N</text>
<text x="254.1" y="83.4">FMC1_HA21_P</text>
<text x="273.8" y="83.4">5</text>
<text x="276.9" y="78.4">5</text>
<text x="277.1" y="80.2">5</text>
<text x="147.9" y="86.9">5</text>
<text x="147.9" y="88.8">5</text>
<text x="157.4" y="86.9">FMC1_HA22_P</text>
<text x="157.4" y="88.8">FMC1_HA22_N</text>
<text x="254.1" y="85.3">FMC1_HA21_N</text>
<text x="254.1" y="88.6">FMC1_HA23_P</text>
<text x="273.8" y="88.6">5</text>
<text x="274" y="85.3">5</text>
<text x="254.1" y="90.5">FMC1_HA23_N</text>
<text x="274" y="90.5">5</text>
</g>
<g font-size="1.4">
<text x="82.9" y="32.3">SN74AVCH2T45DCUR</text>
<text x="97.8" y="32.3">74AVC1T45GW</text>
</g>
<g font-size="1.3">
<text x="29" y="1.3">5</text>
<text x="83.6" y="1.3">4</text>
<text x="138.1" y="1.3">3</text>
<text x="192.7" y="1.3">2</text>
<text x="247.3" y="1.3">1</text>
<text x=".5" y="28.3">D</text>
<text x="275.1" y="28.3">D</text>
<text x=".5" y="79.2">C</text>
<text x="275.1" y="79.2">C</text>
<text x=".5" y="130.2">B</text>
<text x="275.1" y="130.2">B</text>
<text x=".5" y="181.1">A</text>
<text x="275.1" y="181.1">A</text>
<text x="29" y="206.9">5</text>
<text x="83.6" y="206.9">4</text>
<text x="138.1" y="206.9">3</text>
<text x="192.7" y="206.9">2</text>
<text x="247.3" y="206.9">1</text>
</g>
</svg>
